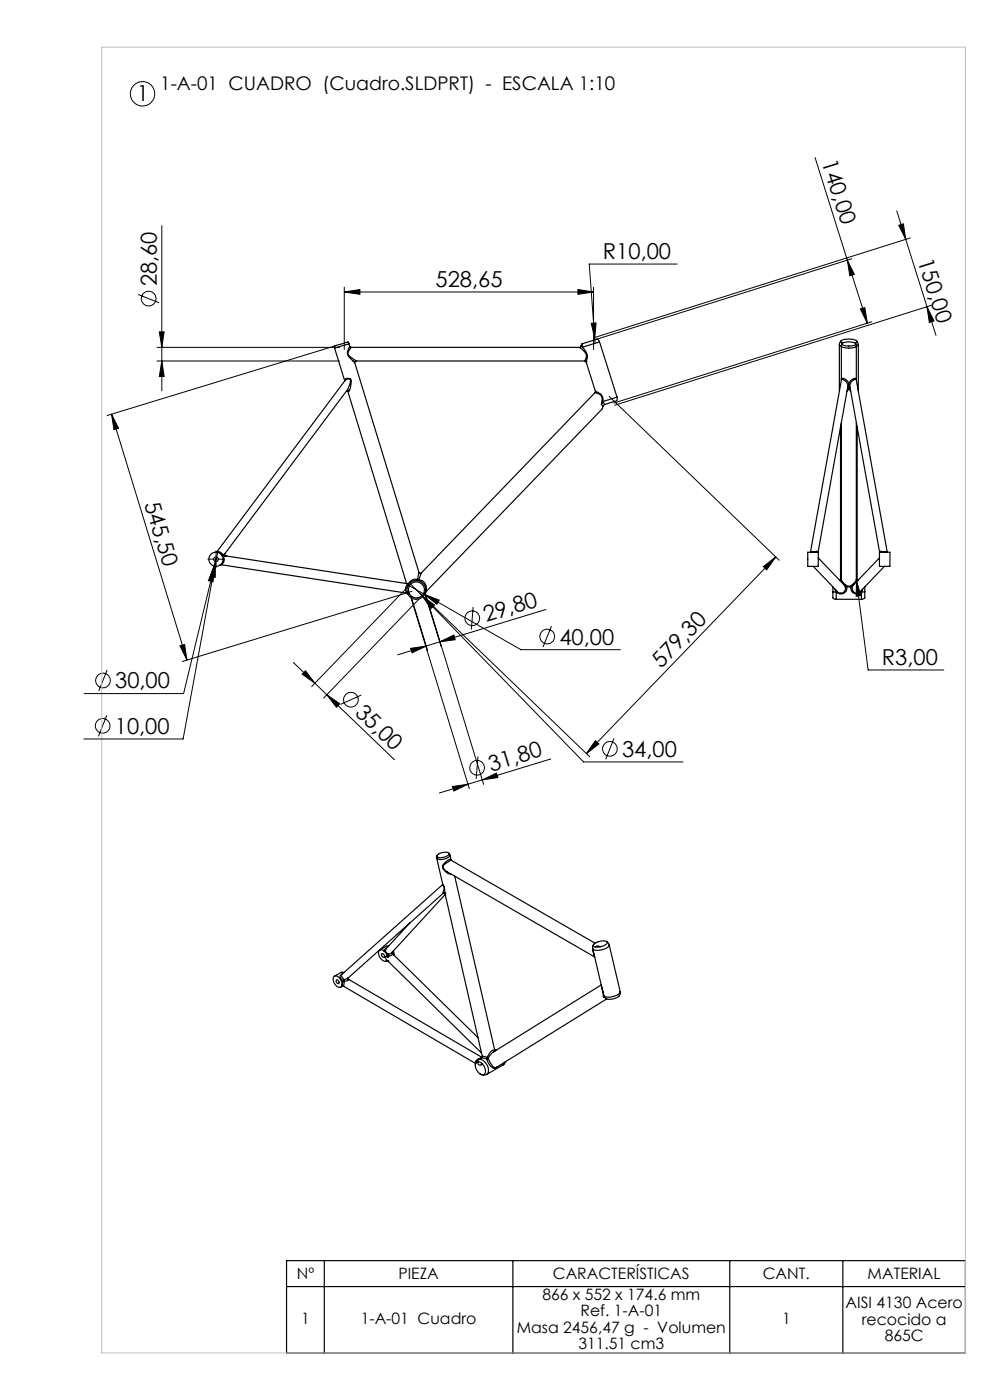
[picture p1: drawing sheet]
<svg xmlns="http://www.w3.org/2000/svg" width="210mm" height="297mm" viewBox="0 0 210 297" stroke-linecap="round" stroke-linejoin="round" font-family="sans-serif">
<g fill="none" stroke="#000" stroke-width=".21">
<path d="M172.9 33.4l6.8 21.8M34.3 47.9v35M143.7 56h-18.7l1.2 15.8M179.7 55.2l1.5 3-.9 .3zM179.7 55.2l4.3 13.3M180.7 54.9l-54.7 17.2M190.2 44.7l1.9 6.1M190.6 47.8l1-.3 .5 3.3zM192.1 50.8l4.5 14.3M193.1 50.5l-67.2 21.2M29.3 62.5l4.5 1.7M33.3 76.6h38.7"/>
<path d="M33.3 73.7h38.7M33.8 70.4h1l-.5 3.3zM34.3 76.6l.5 3.3h-1zM71.4 73.3l-48.7 14.9M73 61.9l3.3-.5v1zM73 60.9v13.3M73 61.9h52.9M122.6 61.4l3.3 .5-3.3 .5zM125.4 68.6l1-.1-.2 3.3zM125.9 60.9v13.3M126.2 71.8v1M182.5 65.5l.9-.2 .6 3.2z"/>
<path d="M184.9 68.3l-54.7 17.2M196.6 65.1l1.5 3-1 .3zM196.6 65.1l1.9 6.1M197.6 64.8l-67.2 21.2M23.7 87.9l16 52.1M23.7 87.9l1.5 3-1 .3zM129.2 84.1l36.1 34.7M45.6 118.6h.5M45.7 119.1l-.1 3.4-1-.2zM45.7 119.1l-6.9 37.7h-21M45.8 118.4v.5M45.9 118.1l-.2 1"/>
<path d="M46.2 117.2l-.7 2.9M164.6 118.1l-40.2 41.8M38.2 137l1-.3 .5 3.3zM45.5 120.1l-.3 3.3-1-.2zM45.5 120.1l-6.6 27h-21M86.4 124.6l-20.3 21.1M86.6 124.1l23.9 13.7h21.1M87.1 137.5l3.3-.4-3 1.4zM87.1 126.6l12.5 40.7M87.1 123.9l36.7 37.7h21.1M87.2 126.5l3.5 11.5M87.4 125.4l-48.7 14.9"/>
<path d="M88.9 127.1l-20.2 21M89 125.8l36.1 34.7M89.5 126.4l2.7 2-.8 .7zM90 125.7l3.6 11.4M90.1 126.1l3.1 1.2-.5 .9zM90.1 125.6l12.5 40.8M93.3 136.2l3-1.5 .3 1zM100.4 128.8l-.4 4.8M115.8 129.3l-31.5 9.6M117 132.8l-1.8 4.5M161.9 120.2l2.7-2.1-2 2.8zM181.6 122.9l.1 .3"/>
<path d="M181.7 123.2l.9 3.2-1 .1zM181.7 123.2l2.5 18.9h16M22.6 151.8l-1.7 4.4M22.7 142.1l-1.7 4.5M62.2 140.5l4.6 4.5M64.8 142.3l2 2.7-2.7-2zM66.8 145l2.5 2.4M69.3 147.4l2.8 1.9-.7 .7zM69.3 147.4l14.4 13.8M76.6 147.5l-4.4 1.9M126.3 157.1l.7 .7-2.6 2.1zM130.2 156.6l-1.7 4.5"/>
<path d="M96 166.9l3.3-.5-3 1.4zM99.3 166.4l-6.1 1.8M101.4 160.5l-.4 4.8M102.3 165.4l-3 1M102.3 165.4l3-1.4 .3 1zM116.8 161l-14.5 4.4"/>
<circle cx="30.2" cy="19.9" r="2.59"/>
<circle cx="31.5" cy="63.4" r="1.55"/>
<circle cx="100.2" cy="131.2" r="1.55"/>
<circle cx="116.1" cy="135" r="1.55"/>
<circle cx="21.8" cy="154" r="1.56"/>
<circle cx="21.8" cy="144.4" r="1.56"/>
<circle cx="74.4" cy="148.4" r="1.56"/>
<circle cx="129.4" cy="158.9" r="1.56"/>
<circle cx="101.2" cy="162.9" r="1.55"/>
</g>
<g fill="none" stroke="#000" stroke-width=".25">
<path d="M71 73.9l2.1 6.9M74 72.9v-.1a.26 .26 0 0 0-.2-.3 .26 .26 0 0 0-.3 .1l-2.5 .8v.5M74 72.9l-3 1M74 72.9l.2 .6M74.2 73.5l.3 .2M74.2 73.5a1.94 1.94 0 0 0 .5 2.9l.5 .5M74.5 73.7l-.2 .2a1.15 1.15 0 0 0-.5 1.1 1.15 1.15 0 0 0 .8 .9l.9 .6M74.5 73.7h48.4M74.9 76.6h.1M75.2 76.9l13.7 44.5M122.9 73.7l.3 .2a1.84 1.84 0 0 1 1.1 2.1l-.3 .5 .3 .3M122.9 73.7h.1"/>
<path d="M123.3 73.4l-.4 .3M123.3 73.4h.1M123.3 73.4l.3 .3M123.6 73.7a2.45 2.45 0 0 1 .8 2.9l-.1 .2M123.6 72.9l-.2 .1-.1 .4M123.6 72.9v.8M124 76.6h-48.5l-.3 .3M124.3 76.8h.1M124.3 76.8l2 6.2M127.2 72.5l-.2-.3a.68 .68 0 0 0-1-.1l-2.4 .8M127.2 72.5l-3.6 1.2M127.2 72.5l3.7 11.7"/>
<path d="M178 73.1l.5 .4M178 73.1v9.8M178.4 72.3l-.4 .8M178.5 73.4a3 3 0 0 0 3 .2l.1-.2M178.5 73.4v7.2M178.5 73v.4M178.6 72.8a3.1 3.1 0 0 1 2.9 .1 1.62 1.62 0 0 1-1.7 .5h-.4a.69 .69 0 0 1-.8-.5zM178.8 72.8a.35 .35 0 0 1-.4-.4 .35 .35 0 0 1 .5-.3 3.2 3.2 0 0 1 2.9 .3l-.4 .4M181.5 72.9l.1 .5M181.6 72.3l.4 .4 .1 .4M181.6 73.4v7.2M182.1 73.1l-.5 .4"/>
<path d="M182.1 73.1v9.8M73.1 80.8a.71 .71 0 0 1 .9-.5 .71 .71 0 0 1 .5 .9l-.1 .6a1.17 1.17 0 0 1-.5 1.2l-.1-.1M73.2 80.7a.73 .73 0 0 1 1.2-.1l-.2 1-.5 1.2-26 34.7M73.2 80.7l-27.2 36.3M73.6 82.9h.1M73.6 82.9h.2M73.7 82.9l12.6 40.9M126.2 83.3h.2a1.43 1.43 0 0 1 1.3 1.9l-.1 .6M126.2 83.3l-36.8 38.3M126.3 83l-.1 .3M126.3 83a2.16 2.16 0 0 1 1.6 2.2M127.6 85.8l.3 .3"/>
<path d="M127.9 85.2l.4 .6M127.9 86.1l-.1 .6-37.5 38.9M127.9 85.2l-.3 .6M128.3 85.8l-.4 .3M130.9 84.2v.4a.64 .64 0 0 1-.8 .6l-1.8 .6M130.9 84.2l-3 1M178.3 90.6v32.6M178.5 80.5a.32 .32 0 0 1 .2-.3 .32 .32 0 0 1 .4 .2 1.64 1.64 0 0 1 1 1M178.5 89.7v33.2M178.5 80.4a1.83 1.83 0 0 1 1.3 1.8l-6.3 35-.1-.2h-1.2l-.3 .2zM180.1 81.4v.9M180.1 82.3l-.4 .7"/>
<path d="M180.1 82.3l.3 .7M181.6 80.5a.35 .35 0 0 0-.3-.3 .35 .35 0 0 0-.4 .2l-.6 .5-.2 .5M181.6 89.7v33.2M181.8 90.6v32.6M46 117l-.2 .2M46 117a1.19 1.19 0 0 1 1.2 .7M46 117h.1M46.7 119.8h.2M46.9 119.8l39.4 6M47.2 117.7l-.1 .2 .2 .1M47.2 117.7l.1 .3M47.3 118a1.19 1.19 0 0 1-.4 1.8"/>
<path d="M47.7 117.5l-.1 .2 .3 .2M47.7 117.5l-.5 .2M47.9 117.9h.1M47.9 117.9l-.6 .1M47.9 117.9l38.7 6M171.3 117.2h2.3v3h-2.3zM172.5 117.2h.4M173.3 117l.1 .2M173.6 118.4l5.5 5.7a1 1 0 0 1-.1 1.5 1 1 0 0 1-1.4-.1l-5.1-5.3M186.5 117.2h2.3v3h-2.3zM186.5 118.4l-5.5 5.7a1 1 0 0 0 .1 1.5 1 1 0 0 0 1.4-.1l5.1-5.3M186.6 117.2l-6.3-35a1.5 1.5 0 0 1 1.3-1.8l6.6 36.8"/>
<path d="M186.8 117h1.2l.2 .2M186.8 117l-.1 .2M186.8 117l-.2 .2M187.3 117.2h.3M86.3 125.8l.2 .2M86.3 125.8h.1M86.3 125.8l.1 .1M86.4 125.8l.1 .2zM86.5 126h.1M86.6 124.1l-.3 .7 .1 .8M86.6 124.1l.3 .2M86.6 124.1a1.99 1.99 0 0 1 3.1-.4 1.99 1.99 0 0 1-.4 3.2 1.99 1.99 0 0 1-2.9-1.3"/>
<path d="M86.6 123.9a1.41 1.41 0 0 0-.3 1.9M86.7 125.6h-.3M86.9 123.8l-.3 .1M86.9 124.3l-.3 .6 .1 .7M86.9 124.3a1.7 1.7 0 0 1 2.6-.4 1.7 1.7 0 0 1-.3 2.7 1.7 1.7 0 0 1-2.5-1M88.5 122.9l.1 .3 .2-.2M88.5 122.9l.3 .1M88.5 122.9a1.75 1.75 0 0 0-1.9 1M88.8 123a1.82 1.82 0 0 1 1.5 2.6M88.9 121.4l.1 .2h.4M88.9 121.4l-.4 1.5M89.4 121.6l-.6 1.4"/>
<path d="M90.3 125.6l-.1 .1M90.3 125.3l-.1 .4M176.7 125.6v.9a.57 .57 0 0 0 .7 .6M176.7 125.6h.7M176.7 124.5v1.1M177.1 125l.3 .6M177.4 125.6v1.5M177.4 127.1h5.3M178.1 123.2h.2M178.3 123.2h-.1M178.5 122.9l-.2 .3M178.5 122.9v.2a1.67 1.67 0 0 0 2 1.1l.7-.5 .4-.8"/>
<path d="M178.9 123.9l.7 .5M179.6 124.4a1.28 1.28 0 0 1-.7 1.5 1.28 1.28 0 0 1-1.5-.3M179.6 124.4h1M180.6 124.4a1.27 1.27 0 0 0 .6 1.5 1.27 1.27 0 0 0 1.5-.3M181.2 123.9l-.6 .5M181.6 122.9l.2 .3M181.8 123.2h.1M181.8 123.2h.2M182.7 125.6v1.5M183 125l-.3 .6M183.4 125.6v.9a.57 .57 0 0 1-.7 .6M183.4 124.5v1.1"/>
<path d="M183.4 125.6h-.7M87 195.8l-5.2 5.5v.3M92.6 182l1.3 5.7M92.7 181.6l-.1 .4M92.7 181.4a2.25 2.25 0 0 1 2.5-.4 2 2 0 0 1-2.2 .9l-.3-.1zM93.9 187.7l-21.4 19a.72 .72 0 0 0 .4 1l.1 .1M93.9 187.7l.3 .5-.1 1.2M93.9 187.6l.4 .8 .1 1.1M94.1 189.4l.3 .1M94.1 189.4h.1M94.1 189.4l-20.3 18.1M94.4 189.5h.1"/>
<path d="M94.4 189.5l7.9 34.6M94.4 189.8l-11.4 12.4M95.2 181l.2 .4M95.4 181.4v.1a2.31 2.31 0 0 1-2.8 .6v-.1M95.4 181.4l.3 1M95.7 182.4v.1M95.7 182.4a.48 .48 0 0 0-.8 .2l-.1 .1a1.25 1.25 0 0 0-.5 2l.7 .6 .6 .1M96.4 185.9l8.6 37.1M128.6 199.7l.6 .7M70.9 207.1a1.44 1.44 0 0 1 1.7 1.5 .66 .66 0 0 1-.4 .8 .66 .66 0 0 1-.8-.2l-.5-.7a1.22 1.22 0 0 1 0-1.4zM71.4 207.9a.42 .42 0 0 1 .5 .2 .42 .42 0 0 1-.2 .6l-.3-.4zM72.6 209.2h.3"/>
<path d="M72.6 209.2l-.3 .2M72.7 206.6a.64 .64 0 0 0-.6 .5 .64 .64 0 0 0 .4 .7l.3 .2M72.8 208l.3 .1M72.8 208l-.2 1.2M72.9 209.2l28 16.4M73 206.3h-.6l-1.5 .8M73 207.8l-.2 .2M73 207.8l.1 .3M73.1 208.1l-.2 1.1M73.8 207.5v.2M73.8 207.5l-.8 .3M73.8 207.7l.1 .1a.65 .65 0 0 1-.8 .3"/>
<path d="M73.8 207.7l28.4 16.6M73.9 207.5l.1 .3M73.9 207.4v.1M73.9 207.5l-.1 .2M81 202.3a.42 .42 0 0 1 .5 .3 .42 .42 0 0 1-.1 .5l-.4-.4zM81.5 201.8a.71 .71 0 0 0-1-.2 .71 .71 0 0 0-.1 1v.2a1.32 1.32 0 0 0 1.6 1M81.5 201.8l.6 .8M81.8 201.6l.2 .5 .3 .2M81.8 201.6l-.3 .2M81.9 203.9h.4M82 203.8l.3 .1M82 201.2l-.4 .2-.1 .4"/>
<path d="M82.1 202.6v.2M82.1 202.6l.1 .1M82.1 202.8l.3 .3M82.2 202.7l.2 .1M82.2 202.7l-.1 .1M82.3 203.9h.1M82.3 203.9l19.8 19.5M82.3 202.3l-.2 .3M82.3 202.3l.1 .1M82.4 203.1a.48 .48 0 0 0-.8-.1l.7 .9M82.4 202.4v.4M82.4 202.4l-.2 .3"/>
<path d="M82.4 202.8v.3M82.4 200.7h-.3l-1.5 .8M83 202.2l-.6 .2M83 202.2l.1 .1M83.1 202.1h.1M83.1 202.3v.3l-.7 .2M83.1 202.1v.2M83.1 202.3l18.3 17.8M83.1 202.1l.4 .2v.3M83.4 201.8l.2 .8M125.7 201.3l2 8.4M125.9 200.3l-.2 .5v.5"/>
<path d="M126 200.3a2.6 2.6 0 0 1 2.8-.4 1.47 1.47 0 0 1-1.5 1h-.4a.77 .77 0 0 1-1.1-.4zM126.2 200.1l-30.5-17.6a4 4 0 0 0-1.8 1.4l.5 .7 .5 .4 31.3 18-.5-2M127.4 200.9l-.6-.2-.5 .2M127.5 208.9l-22.8 14.3-1.2 1.3M127.6 209.3l.4 2.2M127.7 209.7l.4 1.5M128 211.5l.3 .1M128.1 211.2l-.1 .3M128.7 211.9l-23.4 14.5a.66 .66 0 0 1-1-.5l-.8-1.4M129.2 200.4a2.61 2.61 0 0 1-2.7 1.2l-.6-.1-.2-.2M129.2 200.4l2.4 10M131.6 210.4a1.41 1.41 0 0 1-1.5 1.5l-.7 .1a1.17 1.17 0 0 1-1.3-.8"/>
<path d="M131.6 210.4a2.99 2.99 0 0 1-2.9 1.1l-.6-.3M101.1 225.4a1.5 1.5 0 0 1 1.8 1.3 .79 .79 0 0 1 0 .9 .79 .79 0 0 1-.9 .3 1.87 1.87 0 0 1-.9-2.5zM101.1 225.1l-.3 .9M101.1 225.1l-.1 .4M101.5 224.8l-.4 .3M101.5 224.8a1.72 1.72 0 0 1 1.9 1.4l.1 .2a1.23 1.23 0 0 1-.2 1.5M101.5 225.2a.45 .45 0 0 0 .1 .7 .45 .45 0 0 0 .7-.2M101.8 227.8l.7 .3 .8-.2M102.2 224.3l-.2 .1a1.2 1.2 0 0 0-1.1 1.1M102.2 224.4l1.1 .2M102.2 224.4l-.7 .4M102.2 224.3h.1"/>
<path d="M102.3 224.1l-.1 .3M102.3 224.1l1.1 .2M103.3 224.6l.3 1a1.44 1.44 0 0 0 1.6 1l.4-.3M103.4 224.3l.1 .2M103.4 224.3l-.1 .3M103.5 224.5l-.2 .1M105 223l-.1-.1a.81 .81 0 0 0-1.1 .6l-.4 .8M105.4 222.7l-.4 .1h.3M106.6 226l-3.3 1.9M107 225.4l-.4 .6M107.2 225.3l-.6 .7M60.8 267.4h144v19.6h-144z"/>
<path d="M60.8 272.9h144M68.8 267.4v19.6M108.8 267.4v19.6M154.8 267.4v19.6M178.8 267.4v19.6"/>
<circle cx="45.8" cy="118.6" r="1.5"/>
<circle cx="45.8" cy="118.6" r=".5"/>
</g>
<path d="M45.3 118.6h-1.2M45.8 118.1v-1.2M45.8 119.1v1.3M46.3 118.6h1.3" fill="none" stroke="#000" stroke-width=".21" stroke-dasharray="15.2 1.3 1.3 1.3"/>
<path d="M21.6 10h183.2v277h-183.2z" fill="none" stroke="#c0c0c0" stroke-width=".21"/>
<g fill="#000">
<path d="M179.7 55.2l1.5 3-.9 .3zM182.5 65.5l.9-.2 .6 3.2zM190.6 47.8l1-.3 .5 3.3zM196.6 65.1l1.5 3-1 .3z"/>
<path d="M34.3 76.6l.5 3.3h-1zM33.8 70.4h1l-.5 3.3z"/>
<path d="M90.1 126.1l2.6 2.1 .5-.9zM73 61.9l3.3-.5v1zM122.6 61.4l3.3 .5-3.3 .5zM45.5 120.1l-1.3 3.1 1 .2zM89.5 126.4l1.9 2.7 .8-.7zM45.7 119.1l-1.1 3.2 1 .2zM125.4 68.6l.8 3.2 .2-3.3zM181.7 123.2l-.1 3.3 1-.1z"/>
<path d="M38.2 137l1-.3 .5 3.3zM23.7 87.9l1.5 3-1 .3z"/>
<path d="M64.8 142.3l2 2.7-2.7-2zM69.3 147.4l2.8 1.9-.7 .7z"/>
<path d="M126.3 157.1l.7 .7-2.6 2.1zM161.9 120.2l2.7-2.1-2 2.8z"/>
<path d="M96 166.9l3.3-.5-3 1.4zM102.3 165.4l3-1.4 .3 1zM87.1 137.5l3.3-.4-3 1.4zM93.3 136.2l3-1.5 .3 1z"/>
</g>
<g font-size="4.7">
<text x="29" y="21.5">1</text>
<text x="174.3" y="34.4" transform="rotate(73 174.3 34.4)">140,00</text>
<text x="127.9" y="55">R10,00</text>
<text x="194.6" y="55.3" transform="rotate(73 194.6 55.3)">150,00</text>
<text x="33.3" y="60.8" transform="rotate(-90 33.3 60.8)">28,60</text>
<text x="92.4" y="60.9">528,65</text>
<text x="30.6" y="106.8" transform="rotate(73 30.6 106.8)">545,50</text>
<text x="103.2" y="132" transform="rotate(-17 103.2 132)">29,80</text>
<text x="118.7" y="136.7">40,00</text>
<text x="140.3" y="141.9" transform="rotate(-46 140.3 141.9)">579,30</text>
<text x="187.1" y="141.1">R3,00</text>
<text x="24.4" y="146.1">30,00</text>
<text x="24.4" y="155.7">10,00</text>
<text x="75.1" y="151.4" transform="rotate(44 75.1 151.4)">35,00</text>
<text x="132" y="160.6">34,00</text>
<text x="104.2" y="163.7" transform="rotate(-17 104.2 163.7)">31,80</text>
</g>
<text font-size="4" x="34" y="19.1">1-A-01 CUADRO (Cuadro.SLDPRT) - ESCALA 1:10</text>
<g font-size="3.3">
<text x="63" y="271.4">Nº</text>
<text x="84.5" y="271.4">PIEZA</text>
<text x="115.1" y="275.7">866 x 552 x 174.6 mm</text>
<text x="117.3" y="271.4">CARACTERÍSTICAS</text>
<text x="161.8" y="271.4">CANT.</text>
<text x="184" y="271.4">MATERIAL</text>
<text x="63.9" y="280.9">1</text>
<text x="76.5" y="280.9">1-A-01 Cuadro</text>
<text x="123.1" y="279.2">Ref. 1-A-01</text>
<text x="165.9" y="280.9">1</text>
<text x="179.4" y="277.5">AISI 4130 Acero</text>
<text x="182.8" y="281">recocido a</text>
<text x="109.6" y="282.7">Masa 2456,47 g - Volumen</text>
<text x="122.7" y="286.2">311.51 cm3</text>
<text x="187.7" y="284.5">865C</text>
</g>
</svg>
